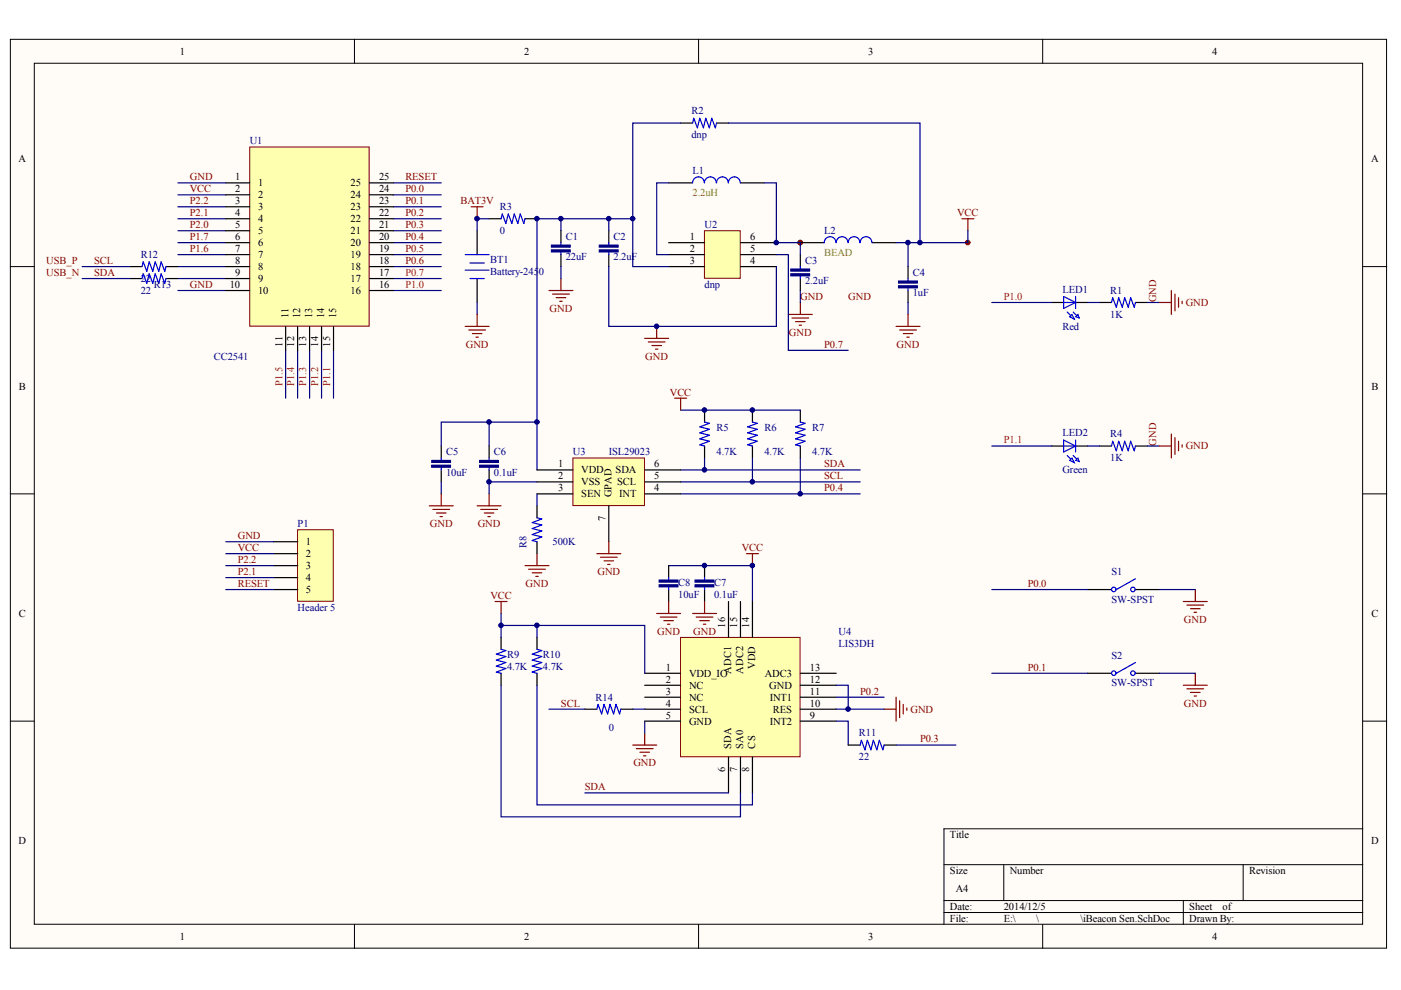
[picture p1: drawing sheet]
<svg xmlns="http://www.w3.org/2000/svg" width="297mm" height="210mm" viewBox="0 0 297 210" stroke-linecap="round" stroke-linejoin="round" font-family="sans-serif">
<g fill="#fffcf8" stroke="#000" stroke-width=".21">
<path d="M2.2 8.3h291.8v192.7h-291.8z"/>
<path d="M7.3 13.4h281.6v182.6h-281.6z"/>
</g>
<g fill="none" stroke="#000" stroke-width=".21">
<path d="M75.2 8.3v5.1M148.1 8.3v5.1M221.1 8.3v5.1M2.2 56.5h5.1M289 56.5h5M2.2 104.7h5.1M289 104.7h5M2.2 152.9h5.1M289 152.9h5M289 175.7h-88.9v20.3M75.2 196v5.1M148.1 196v5.1"/>
<path d="M200.1 183.3h88.9M200.1 190.9h88.9M200.1 193.5h88.9M212.8 183.3v7.6M221.1 196v5.1M250.9 190.9v5.1M263.6 183.3v7.6"/>
</g>
<g fill="#000080" stroke="#000080" stroke-width=".21">
<path d="M190.5 59.6h4v.4h-4z"/>
<path d="M190.5 60.6h4v.4h-4z"/>
<circle cx="169.7" cy="51.4" r=".48"/>
</g>
<g fill="none" stroke="#000080" stroke-width=".25">
<path d="M37.7 38.8h10.2M37.7 41.3h10.2M37.7 43.8h10.2M37.7 46.4h10.2M37.7 48.9h10.2M37.7 51.5h10.2M37.7 54h10.2M37.7 56.5h10.2M37.7 59.1h10.2M83.4 46.4h10.2M83.4 51.5h10.2M83.4 54h10.2"/>
<path d="M83.4 56.5h10.2M83.4 59.1h10.2M68.2 74.3v10.1M70.7 74.3v10.1M83.4 61.6h10.2M101.2 64.1v2.6M192.5 64.1v2.6"/>
</g>
<path d="M101.2 48.9v5.1M101.2 59.1v5M192.5 56.5v2.6M192.5 61.6v2.5" fill="none" stroke="#000" stroke-width=".25"/>
<path d="M98.6 57.3h5.1M98.6 54h5.1M99.6 55.8h3.1M99.6 59.1h3.1M192.5 59.1v.5M192.5 61.1v.5" fill="none" stroke="#00f" stroke-width=".25"/>
<g fill="none" stroke="#800000" stroke-width=".25">
<path d="M99.9 43.8h2.5M101.2 43.8v2.6M118.9 59.1v2.5M203.9 46.4h2.6M205.2 46.4v2.5M98.6 69.2h5.1M99.4 70h3.5M100.1 70.7h2.1M100.9 71.5h.5M101.2 66.7v2.5M116.4 61.6h5.1M117.2 62.4h3.5"/>
<path d="M117.9 63.1h2M118.7 63.9h.5M136.7 71.7h5.1M137.5 72.5h3.5M138.2 73.3h2M139 74h.5M139.2 69.2v2.5M167.1 66.7h5.1M167.9 67.4h3.6M168.7 68.2h2M169.4 69h.5M169.7 64.1v2.6"/>
<path d="M190 69.2h5.1M190.7 70h3.6M191.5 70.7h2M192.3 71.5h.5M192.5 66.7v2.5"/>
</g>
<g fill="#800000" stroke="#800000" stroke-width=".21">
<circle cx="169.7" cy="51.4" r=".48"/>
<circle cx="205.2" cy="51.4" r=".49"/>
</g>
<path d="M149.4 48.9h7.5v10.1h-7.5z" fill="#ffffb0" stroke="#800000" stroke-width=".21"/>
<g fill="none" stroke="#000" stroke-width=".25">
<path d="M141.8 38.8h5M144.3 26.1h2.5M151.9 26.1h2.6M157 38.8h5.1M118.9 48.9v2.6M118.9 54v2.5M129.1 48.9v2.6M129.1 54v2.5M141.8 51.5h7.6M141.8 54h7.6M141.8 56.5h7.6M157 51.5h7.6"/>
<path d="M157 54h7.6M157 56.5h7.6M169.7 51.5h5.1M169.7 54v2.5M169.7 59.1v2.5M184.9 51.5h5.1"/>
</g>
<g fill="none" stroke="#00f" stroke-width=".25">
<path d="M146.8 26.1l.3-1 .8 2 .5-2 .7 2 .5-2 .8 2 .5-2 .8 2 .2-1M149.3 38.8a1.24 1.24 0 0 0-1.2-1.3 1.24 1.24 0 0 0-1.3 1.3M151.9 38.8a1.26 1.26 0 0 0-1.3-1.3 1.26 1.26 0 0 0-1.2 1.3M154.4 38.8a1.24 1.24 0 0 0-1.2-1.3 1.24 1.24 0 0 0-1.3 1.3M156.9 38.8a1.26 1.26 0 0 0-1.2-1.3 1.26 1.26 0 0 0-1.3 1.3M118.9 51.5v.5M118.9 53.5v.5M129.1 51.5v.5M129.1 53.5v.5M169.7 56.5v.5M169.7 58.6v.5M177.2 51.5a1.24 1.24 0 0 0-1.2-1.3 1.24 1.24 0 0 0-1.2 1.3"/>
<path d="M179.8 51.5a1.24 1.24 0 0 0-1.3-1.3 1.24 1.24 0 0 0-1.2 1.3M182.3 51.5a1.24 1.24 0 0 0-1.2-1.3 1.24 1.24 0 0 0-1.3 1.3M184.9 51.5a1.24 1.24 0 0 0-1.3-1.3 1.24 1.24 0 0 0-1.2 1.3"/>
</g>
<g fill="#000080" stroke="#000080" stroke-width=".21">
<path d="M127 52h4.1v.4h-4.1z"/>
<path d="M127 53h4.1v.4h-4.1z"/>
<path d="M167.7 57h4v.5h-4z"/>
<path d="M167.7 58h4v.5h-4z"/>
<path d="M116.9 52h4v.4h-4z"/>
<path d="M116.9 53h4v.4h-4z"/>
</g>
<path d="M141.8 38.8h-2.6v15.2h2.6M144.3 26.1h-10.1v20.3M154.5 26.1h40.6v25.4M162.1 38.8h2.5v12.7h5.1v2.5M118.9 48.9v-2.5h15.3v10.1h7.6M118.9 56.5v2.6M129.1 56.5v12.7h35.5v-12.7M129.1 46.4v2.5M164.6 54h2.5v20.3h12.7M192.5 51.5v5M205.2 48.9v2.6h-15.2M169.7 61.6v2.5" fill="none" stroke="#000080" stroke-width=".25"/>
<path d="M63.1 112.3h7.6v15.2h-7.6z" fill="#ffffb0" stroke="#800000" stroke-width=".21"/>
<path d="M223 64.1h2.5M228 64.1h2.6M58 114.9h5.1M58 117.4h5.1M58 119.9h5.1M58 122.5h5.1M58 125h5.1" fill="none" stroke="#000" stroke-width=".25"/>
<g fill="none" stroke="#000080" stroke-width=".25">
<path d="M83.4 38.8h10.2M83.4 48.9h10.2M83.4 43.8h10.2M83.4 41.3h10.2M37.7 61.6h10.2M60.6 74.3v10.1M63.1 74.3v10.1M65.6 74.3v10.1M47.9 114.9h10.1M47.9 117.4h10.1M47.9 119.9h10.1M47.9 122.5h10.1"/>
<path d="M47.9 125h10.1"/>
</g>
<path d="M225.5 62.9l2.5 1.2-2.5 1.3zM225.5 64.1h2.5M226.3 66.2l1.5 1.5M227.5 66.2l1.3 1.2M228 62.9v2.5" fill="none" stroke="#00f" stroke-width=".25"/>
<g fill="#c0c0c0" stroke="#00f" stroke-width=".21">
<path d="M226.8 67.2l.5-.5 .5 1z"/>
<path d="M228 67.2l.6-.5 .2 .7z"/>
</g>
<g fill="none" stroke="#000" stroke-width=".25">
<path d="M103.7 46.4h2.5M111.3 46.4h2.6M233.1 64.1h2.6M240.7 64.1h2.6M93.6 94.6v2.5M93.6 99.6v2.6M103.7 94.6v2.5M103.7 99.6v2.6M149.4 87v2.5M149.4 94.6v2.5M159.5 87v2.5M159.5 94.6v2.5"/>
<path d="M169.7 87v2.5M169.7 94.6v2.5M113.9 107.2v2.6M113.9 114.9v2.5M149.4 119.9v2.6M149.4 125v2.5M230.6 125h5.1M240.7 125h5.1"/>
</g>
<g fill="none" stroke="#00f" stroke-width=".25">
<path d="M106.2 46.4l.3-1 .8 2 .5-2 .7 2 .5-2 .8 2 .5-2 .8 2 .2-1M235.7 64.1l.2-1 .8 2 .5-2 .7 2 .6-2 .7 2 .5-2 .8 2 .2-1M93.6 97.1v.5M93.6 99.1v.5M103.7 97.1v.5M103.7 99.1v.5M149.4 89.5l1 .2-2 .8 2 .5-2 .8 2 .5-2 .7 2 .6-2 .7 1 .3M159.5 89.5l1 .2-2 .8 2 .5-2 .8 2 .5-2 .7 2 .6-2 .7 1 .3M169.7 89.5l1 .2-2 .8 2 .5-2 .8 2 .5-2 .7 2 .6-2 .7 1 .3M113.9 109.8l1 .2-2.1 .8 2.1 .5-2.1 .8 2.1 .5-2.1 .7 2.1 .5-2.1 .8 1.1 .3M149.4 122.5v.5M149.4 124.5v.5"/>
<path d="M240.7 122.7l-4 2.3"/>
<circle cx="236.1" cy="125" r=".48"/>
<circle cx="240.2" cy="125" r=".48"/>
</g>
<g fill="none" stroke="#000080" stroke-width=".25">
<path d="M103.7 46.4h-2.5v2.5M210.3 64.1h12.7M230.6 64.1h2.5M243.3 64.1h2.5M93.6 94.6v-5.1h20.3v10.1M103.7 89.5v5.1M144.3 87h25.4M144.3 99.6h38.1M149.4 97.1v2.5M159.5 97.1v5.1M169.7 97.1v7.6M93.6 102.2v2.5"/>
<path d="M113.9 102.2h-10.2v2.5M113.9 104.7v2.5M141.8 119.9h17.7v7.6M144.3 102.2h38.1M144.3 104.7h38.1M210.3 125h20.3M245.8 125h7.6M136.7 152.9v2.5"/>
</g>
<g fill="none" stroke="#800000" stroke-width=".25">
<path d="M245.8 64.1h2.5M248.3 61.6v5.1M249.1 62.4v3.5M249.9 63.1v2M250.6 63.9v.5M143 84.4h2.6M144.3 84.4v2.6M91 107.2h5.1M91.8 108h3.5M92.5 108.8h2.1M93.3 109.5h.5M93.6 104.7v2.5"/>
<path d="M101.2 107.2h5M101.9 108h3.6M102.7 108.8h2M103.4 109.5h.6M103.7 104.7v2.5M111.3 119.9h5.1M113.9 117.4v2.5M158.3 117.4h2.5M159.5 117.4v2.5M112.1 120.7h3.5M112.8 121.4h2.1M113.6 122.2h.5"/>
<path d="M146.8 130.1h5.1M147.6 130.8h3.6M148.4 131.6h2M149.1 132.4h.5M149.4 127.5v2.6M250.9 127.5h5.1M251.6 128.3h3.6M252.4 129.1h2M253.2 129.8h.5M253.4 125v2.5M134.2 158h5M134.9 158.7h3.6"/>
<path d="M135.7 159.5h2M136.7 155.4v2.6M136.4 160.3h.5"/>
</g>
<g fill="#000080" stroke="#000080" stroke-width=".21">
<path d="M101.7 97.6h4v.5h-4z"/>
<path d="M101.7 98.6h4v.5h-4z"/>
<path d="M91.5 97.6h4v.5h-4z"/>
<path d="M91.5 98.6h4v.5h-4z"/>
<path d="M147.4 123h4v.4h-4z"/>
<path d="M147.4 124h4v.4h-4z"/>
</g>
<path d="M144.3 135.1h25.3v25.4h-25.3z" fill="#ffffb0" stroke="#800000" stroke-width=".21"/>
<g fill="none" stroke="#000" stroke-width=".25">
<path d="M141.8 119.9v2.6M106.2 135.1v2.6M113.9 135.1v2.6M141.8 125v2.5M154.5 127.5v7.6M157 127.5v7.6M159.5 127.5v7.6M106.2 142.8v2.5M113.9 142.8v2.5M136.7 142.8h7.6M136.7 145.3h7.6M136.7 147.8h7.6"/>
<path d="M136.7 150.4h7.6M136.7 152.9h7.6M169.7 142.8h7.6M169.7 145.3h7.6M169.7 147.8h7.6M169.7 150.4h7.6M169.7 152.9h7.6M154.5 160.5v7.6M157 160.5v7.6M159.5 160.5v7.6"/>
</g>
<path d="M106.2 137.7l1.1 .2-2.1 .8 2.1 .5-2.1 .8 2.1 .5-2.1 .7 2.1 .5-2.1 .8 1 .3M113.9 137.7l1 .2-2.1 .8 2.1 .5-2.1 .8 2.1 .5-2.1 .7 2.1 .5-2.1 .8 1.1 .3M141.8 122.5v.5M141.8 124.5v.5" fill="none" stroke="#00f" stroke-width=".25"/>
<path d="M105 127.5h2.5M106.2 127.5v2.6M139.2 130.1h5.1M140 130.8h3.5M140.8 131.6h2M141.5 132.4h.5M141.8 127.5v2.6M187.4 150.4h2.6M190 147.8v5.1M190.7 148.6v3.5M191.5 149.3v2.1M192.3 150.1v.5" fill="none" stroke="#800000" stroke-width=".25"/>
<path d="M106.2 132.6h30.5v10.2M106.2 130.1v5M113.9 132.6v2.5M177.3 145.3h2.5v5.1M177.3 152.9h2.5v5.1M177.3 150.4h10.1M177.3 147.8h10.1" fill="none" stroke="#000080" stroke-width=".25"/>
<g fill="#000080" stroke="#000080" stroke-width=".21">
<path d="M139.7 123h4v.4h-4z"/>
<path d="M139.7 124h4v.4h-4z"/>
</g>
<path d="M52.9 31.2h25.4v38h-25.4z" fill="#ffffb0" stroke="#800000" stroke-width=".21"/>
<g fill="none" stroke="#000" stroke-width=".25">
<path d="M47.9 38.8h5M78.3 38.8h5.1M47.9 41.3h5M47.9 43.8h5M47.9 46.4h5M47.9 48.9h5M47.9 51.5h5M47.9 54h5M47.9 56.5h5M47.9 59.1h5M78.3 41.3h5.1M78.3 43.8h5.1"/>
<path d="M78.3 46.4h5.1M78.3 48.9h5.1M78.3 51.5h5.1M78.3 54h5.1M78.3 56.5h5.1M78.3 59.1h5.1M47.9 61.6h5M60.6 69.2v5.1M63.1 69.2v5.1M65.6 69.2v5.1M68.2 69.2v5.1M70.7 69.2v5.1"/>
<path d="M78.3 61.6h5.1M223 94.6h2.5M228 94.6h2.6"/>
</g>
<path d="M225.5 93.3l2.5 1.3-2.5 1.2zM225.5 94.6h2.5M226.3 96.6l1.5 1.5M227.5 96.6l1.3 1.3M228 93.3v2.5" fill="none" stroke="#00f" stroke-width=".25"/>
<g fill="#c0c0c0" stroke="#00f" stroke-width=".21">
<path d="M226.8 97.6l.5-.5 .5 1z"/>
<path d="M228 97.6l.6-.5 .2 .8z"/>
</g>
<path d="M233.1 94.6h2.6M240.7 94.6h2.6M230.6 142.8h5.1M240.7 142.8h5.1" fill="none" stroke="#000" stroke-width=".25"/>
<g fill="none" stroke="#00f" stroke-width=".25">
<path d="M235.7 94.6l.2-1 .8 2 .5-2 .7 2 .6-2 .7 2 .5-2 .8 2 .2-1M240.7 140.5l-4 2.3"/>
<circle cx="236.1" cy="142.7" r=".48"/>
<circle cx="240.2" cy="142.7" r=".48"/>
</g>
<path d="M210.3 94.6h12.7M230.6 94.6h2.5M243.3 94.6h2.5M106.2 145.3v27.9h50.8v-5.1M113.9 145.3v25.4h45.6v-2.6M210.3 142.8h20.3M245.8 142.8h7.6M124 168.1h30.5" fill="none" stroke="#000080" stroke-width=".25"/>
<path d="M245.8 94.6h2.5M248.3 92v5.1M249.1 92.8v3.5M249.9 93.6v2M250.6 94.3v.5M250.9 145.3h5.1M251.6 146.1h3.6M252.4 146.8h2M253.2 147.6h.5M253.4 142.8v2.5" fill="none" stroke="#800000" stroke-width=".25"/>
<path d="M121.5 97.1h15.1v10.1h-15.1z" fill="#ffffb0" stroke="#800000" stroke-width=".21"/>
<g fill="none" stroke="#000" stroke-width=".25">
<path d="M27.6 56.5h2.5M27.6 59.1h2.5M35.2 56.5h2.5M35.2 59.1h2.5M113.9 99.6h7.6M136.7 99.6h7.6M113.9 102.2h7.6M113.9 104.7h7.6M129.1 107.2v7.7M136.7 102.2h7.6M136.7 104.7h7.6M124 150.4h2.5"/>
<path d="M131.6 150.4h2.6M179.8 158h2.6M187.4 158h2.6"/>
</g>
<path d="M126.5 117.4h5.1M127.3 118.2h3.6M128.1 118.9h2M128.8 119.7h.5M129.1 114.9v2.5" fill="none" stroke="#800000" stroke-width=".25"/>
<path d="M17.4 56.5h10.2M17.4 59.1h10.2M118.9 46.4h-5v43.1M116.4 150.4h7.6M134.2 150.4h2.5M190 158h12.7" fill="none" stroke="#000080" stroke-width=".25"/>
<path d="M30.1 56.5l.3-1 .7 2 .5-2 .8 2 .5-2 .8 2 .5-2 .7 2 .3-1M30.1 59.1l.3-1.1 .7 2.1 .5-2.1 .8 2.1 .5-2.1 .8 2.1 .5-2.1 .7 2.1 .3-1M126.5 150.4l.3-1.1 .8 2.1 .5-2.1 .7 2.1 .5-2.1 .8 2.1 .5-2.1 .8 2.1 .2-1M182.4 158l.2-1 .8 2 .5-2 .8 2 .5-2 .7 2 .5-2 .8 2 .2-1" fill="none" stroke="#00f" stroke-width=".25"/>
<g fill="#000080" stroke="#000080" stroke-width=".21">
<circle cx="101.1" cy="46.4" r=".49"/>
<circle cx="103.7" cy="102.1" r=".48"/>
<circle cx="103.7" cy="89.5" r=".48"/>
<circle cx="106.2" cy="132.6" r=".48"/>
<circle cx="113.8" cy="132.6" r=".48"/>
<circle cx="113.8" cy="89.5" r=".48"/>
<circle cx="113.8" cy="46.4" r=".48"/>
<circle cx="118.9" cy="46.4" r=".48"/>
<circle cx="129.1" cy="46.4" r=".48"/>
<circle cx="134.1" cy="46.4" r=".48"/>
<circle cx="139.2" cy="69.2" r=".48"/>
<circle cx="149.4" cy="119.9" r=".48"/>
<circle cx="149.4" cy="99.6" r=".48"/>
<circle cx="149.4" cy="86.9" r=".48"/>
<circle cx="159.5" cy="119.9" r=".48"/>
<circle cx="159.5" cy="102.1" r=".48"/>
<circle cx="159.5" cy="86.9" r=".48"/>
<circle cx="164.6" cy="51.4" r=".48"/>
<circle cx="169.7" cy="104.7" r=".48"/>
<circle cx="179.8" cy="150.3" r=".48"/>
<circle cx="192.5" cy="51.4" r=".48"/>
<circle cx="195" cy="51.4" r=".48"/>
</g>
<g font-size="2.2">
<text x="38.2" y="11.6">1</text>
<text x="111.1" y="11.6">2</text>
<text x="184.1" y="11.6">3</text>
<text x="257" y="11.6">4</text>
<text x="3.9" y="34.4">A</text>
<text x="290.7" y="34.4">A</text>
<text x="49.8" y="38.2">1</text>
<text x="49.8" y="40.8">2</text>
<text x="54.7" y="39.5">1</text>
<text x="74.3" y="39.5">25</text>
<text x="80.4" y="40.8">24</text>
<text x="80.4" y="38.2">25</text>
<text x="49.8" y="43.3">3</text>
<text x="49.8" y="45.8">4</text>
<text x="54.7" y="42">2</text>
<text x="54.7" y="44.6">3</text>
<text x="54.7" y="47.1">4</text>
<text x="74.3" y="47.1">22</text>
<text x="74.3" y="44.6">23</text>
<text x="74.3" y="42">24</text>
<text x="80.4" y="45.8">22</text>
<text x="80.4" y="43.3">23</text>
<text x="49.8" y="48.4">5</text>
<text x="49.8" y="50.9">6</text>
<text x="49.8" y="53.4">7</text>
<text x="54.7" y="49.6">5</text>
<text x="54.7" y="52.2">6</text>
<text x="74.3" y="52.2">20</text>
<text x="74.3" y="49.6">21</text>
<text x="80.4" y="53.4">19</text>
<text x="80.4" y="50.9">20</text>
<text x="80.4" y="48.4">21</text>
<text x="146.3" y="50.9">1</text>
<text x="146.3" y="53.4">2</text>
<text x="159" y="53.4">5</text>
<text x="159" y="50.9">6</text>
<text x="49.8" y="56">8</text>
<text x="49.8" y="58.5">9</text>
<text x="54.7" y="54.7">7</text>
<text x="54.7" y="57.2">8</text>
<text x="54.7" y="59.8">9</text>
<text x="74.3" y="59.8">17</text>
<text x="74.3" y="57.2">18</text>
<text x="74.3" y="54.7">19</text>
<text x="80.4" y="58.5">17</text>
<text x="80.4" y="56">18</text>
<text x="146.3" y="56">3</text>
<text x="159" y="56">4</text>
<text x="48.7" y="61">10</text>
<text x="54.7" y="62.3">10</text>
<text x="74.3" y="62.3">16</text>
<text x="80.4" y="61">16</text>
<text x="61.1" y="67.4" transform="rotate(-90 61.1 67.4)">11</text>
<text x="63.7" y="67.4" transform="rotate(-90 63.7 67.4)">12</text>
<text x="66.2" y="67.4" transform="rotate(-90 66.2 67.4)">13</text>
<text x="68.7" y="67.4" transform="rotate(-90 68.7 67.4)">14</text>
<text x="71.3" y="67.4" transform="rotate(-90 71.3 67.4)">15</text>
<text x="59.9" y="73.5" transform="rotate(-90 59.9 73.5)">11</text>
<text x="62.4" y="73.5" transform="rotate(-90 62.4 73.5)">12</text>
<text x="64.9" y="73.5" transform="rotate(-90 64.9 73.5)">13</text>
<text x="67.5" y="73.5" transform="rotate(-90 67.5 73.5)">14</text>
<text x="70" y="73.5" transform="rotate(-90 70 73.5)">15</text>
<text x="4" y="82.6">B</text>
<text x="290.8" y="82.6">B</text>
<text x="118.3" y="99.1">1</text>
<text x="118.3" y="101.6">2</text>
<text x="123.2" y="100.4">VDD</text>
<text x="130.5" y="100.4">SDA</text>
<text x="138.7" y="101.6">5</text>
<text x="138.7" y="99.1">6</text>
<text x="118.3" y="104.2">3</text>
<text x="123.2" y="102.9">VSS</text>
<text x="123.2" y="105.4">SEN</text>
<text x="129.6" y="105.5" transform="rotate(-90 129.6 105.5)">GPAD</text>
<text x="130.9" y="102.9">SCL</text>
<text x="131.3" y="105.4">INT</text>
<text x="138.7" y="104.2">4</text>
<text x="128.4" y="110.4" transform="rotate(-90 128.4 110.4)">7</text>
<text x="64.9" y="115.6">1</text>
<text x="64.9" y="118.1">2</text>
<text x="64.9" y="120.6">3</text>
<text x="64.9" y="123.2">4</text>
<text x="64.9" y="125.7">5</text>
<text x="4" y="130.8">C</text>
<text x="290.8" y="130.8">C</text>
<text x="153.8" y="133.1" transform="rotate(-90 153.8 133.1)">16</text>
<text x="156.3" y="133.1" transform="rotate(-90 156.3 133.1)">15</text>
<text x="158.8" y="133.1" transform="rotate(-90 158.8 133.1)">14</text>
<text x="141.2" y="142.2">1</text>
<text x="146.1" y="143.5">VDD_IO</text>
<text x="155" y="142.9" transform="rotate(-90 155 142.9)">ADC1</text>
<text x="157.6" y="142.9" transform="rotate(-90 157.6 142.9)">ADC2</text>
<text x="160.1" y="141.9" transform="rotate(-90 160.1 141.9)">VDD</text>
<text x="162.2" y="143.5">ADC3</text>
<text x="171.7" y="142.2">13</text>
<text x="141.2" y="144.7">2</text>
<text x="141.2" y="147.3">3</text>
<text x="141.2" y="149.8">4</text>
<text x="146.1" y="146">NC</text>
<text x="146.1" y="148.5">NC</text>
<text x="163.1" y="146">GND</text>
<text x="163.2" y="148.5">INT1</text>
<text x="171.7" y="144.7">12</text>
<text x="171.7" y="147.3">11</text>
<text x="171.7" y="149.8">10</text>
<text x="141.2" y="152.4">5</text>
<text x="146.1" y="151.1">SCL</text>
<text x="146.1" y="153.6">GND</text>
<text x="163.2" y="153.6">INT2</text>
<text x="163.8" y="151.1">RES</text>
<text x="171.7" y="152.4">9</text>
<text x="155" y="158.7" transform="rotate(-90 155 158.7)">SDA</text>
<text x="157.6" y="158.7" transform="rotate(-90 157.6 158.7)">SA0</text>
<text x="160.1" y="158.7" transform="rotate(-90 160.1 158.7)">CS</text>
<text x="153.8" y="163.7" transform="rotate(-90 153.8 163.7)">6</text>
<text x="156.3" y="163.7" transform="rotate(-90 156.3 163.7)">7</text>
<text x="158.8" y="163.7" transform="rotate(-90 158.8 163.7)">8</text>
<text x="3.9" y="179">D</text>
<text x="201.4" y="177.7">Title</text>
<text x="290.7" y="179">D</text>
<text x="201.4" y="185.3">Size</text>
<text x="214.1" y="185.3">Number</text>
<text x="264.8" y="185.3">Revision</text>
<text x="202.7" y="189.1">A4</text>
<text x="201.4" y="192.9">Date:</text>
<text x="201.4" y="195.5">File:</text>
<text x="212.8" y="192.9">2014/12/5</text>
<text x="212.8" y="195.5">E:\</text>
<text x="219.7" y="195.5">\</text>
<text x="229.1" y="195.5">\iBeacon Sen.SchDoc</text>
<text x="252.2" y="192.9">Sheet</text>
<text x="252.2" y="195.5">Drawn By:</text>
<text x="259.2" y="192.9">of</text>
<text x="38.2" y="199.3">1</text>
<text x="111.1" y="199.3">2</text>
<text x="184.1" y="199.3">3</text>
<text x="257" y="199.3">4</text>
</g>
<g font-size="2.2" fill="#000080">
<text x="146.6" y="24.3">R2</text>
<text x="146.6" y="29.3">dnp</text>
<text x="52.9" y="30.6">U1</text>
<text x="146.8" y="37">L1</text>
<text x="106" y="44.6">R3</text>
<text x="106" y="49.6">0</text>
<text x="119.9" y="50.9">C1</text>
<text x="130.1" y="50.9">C2</text>
<text x="149.4" y="48.4">U2</text>
<text x="174.8" y="49.6">L2</text>
<text x="29.9" y="54.7">R12</text>
<text x="29.9" y="59.8">22</text>
<text x="104" y="55.7">BT1</text>
<text x="104" y="58.3">Battery-245</text>
<text x="114.3" y="58.3">0</text>
<text x="119.9" y="55.2">22uF</text>
<text x="130.1" y="55.2">2.2uF</text>
<text x="170.7" y="56">C3</text>
<text x="193.5" y="58.5">C4</text>
<text x="29.9" y="62.3">22</text>
<text x="32.6" y="61">R13</text>
<text x="149.4" y="61">dnp</text>
<text x="170.7" y="60.3">2.2uF</text>
<text x="193.5" y="62.8">1uF</text>
<text x="225.3" y="62.1">LED1</text>
<text x="235.4" y="62.3">R1</text>
<text x="225.3" y="69.9">Red</text>
<text x="235.4" y="67.4">1K</text>
<text x="45.3" y="76.3">CC2541</text>
<text x="151.9" y="91.5">R5</text>
<text x="162.1" y="91.5">R6</text>
<text x="172.2" y="91.5">R7</text>
<text x="225.3" y="92.5">LED2</text>
<text x="235.4" y="92.8">R4</text>
<text x="94.6" y="96.6">C5</text>
<text x="94.6" y="100.9">10uF</text>
<text x="104.7" y="96.6">C6</text>
<text x="104.7" y="100.9">0.1uF</text>
<text x="121.5" y="96.6">U3</text>
<text x="129.1" y="96.6">ISL29023</text>
<text x="151.9" y="96.6">4.7K</text>
<text x="162.1" y="96.6">4.7K</text>
<text x="172.2" y="96.6">4.7K</text>
<text x="225.3" y="100.4">Green</text>
<text x="235.4" y="97.8">1K</text>
<text x="63.1" y="111.8">P1</text>
<text x="111.6" y="116.1" transform="rotate(-90 111.6 116.1)">R8</text>
<text x="117.2" y="115.6">500K</text>
<text x="143.8" y="124.2">C8</text>
<text x="151.4" y="124.2">C7</text>
<text x="235.7" y="121.9">S1</text>
<text x="63.1" y="129.5">Header 5</text>
<text x="143.8" y="126.7">10uF</text>
<text x="151.4" y="126.7">0.1uF</text>
<text x="235.7" y="127.7">SW-SPST</text>
<text x="177.8" y="134.6">U4</text>
<text x="177.8" y="137.1">LIS3DH</text>
<text x="107.5" y="139.4">R9</text>
<text x="107.5" y="142">4.7K</text>
<text x="115.1" y="139.4">R10</text>
<text x="115.1" y="142">4.7K</text>
<text x="235.7" y="139.7">S2</text>
<text x="126.3" y="148.5">R14</text>
<text x="235.7" y="145.5">SW-SPST</text>
<text x="129.1" y="154.9">0</text>
<text x="182.1" y="156.2">R11</text>
<text x="182.1" y="161.2">22</text>
</g>
<g font-size="2.2" fill="#800000">
<text x="40.3" y="38.2">GND</text>
<text x="40.3" y="40.8">VCC</text>
<text x="85.9" y="40.8">P0.0</text>
<text x="85.9" y="38.2">RESET</text>
<text x="40.3" y="45.8">P2.1</text>
<text x="40.3" y="43.3">P2.2</text>
<text x="85.9" y="45.8">P0.2</text>
<text x="85.9" y="43.3">P0.1</text>
<text x="97.7" y="43.3">BAT3V</text>
<text x="203" y="45.8">VCC</text>
<text x="40.3" y="53.4">P1.6</text>
<text x="40.3" y="48.4">P2.0</text>
<text x="40.3" y="50.9">P1.7</text>
<text x="85.9" y="53.4">P0.5</text>
<text x="85.9" y="50.9">P0.4</text>
<text x="85.9" y="48.4">P0.3</text>
<text x="9.8" y="58.5">USB_N</text>
<text x="9.8" y="56">USB_P</text>
<text x="20" y="56">SCL</text>
<text x="20" y="58.5">SDA</text>
<text x="85.9" y="56">P0.6</text>
<text x="40.3" y="61">GND</text>
<text x="169.7" y="63.6">GND</text>
<text x="179.8" y="63.6">GND</text>
<text x="245.1" y="64.1" transform="rotate(-90 245.1 64.1)">GND</text>
<text x="251.4" y="64.9">GND</text>
<text x="116.5" y="66.1">GND</text>
<text x="167.3" y="71.2">GND</text>
<text x="98.8" y="73.7">GND</text>
<text x="136.8" y="76.3">GND</text>
<text x="174.8" y="73.7">P0.7</text>
<text x="190.1" y="73.7">GND</text>
<text x="142" y="83.9">VCC</text>
<text x="245.1" y="94.6" transform="rotate(-90 245.1 94.6)">GND</text>
<text x="251.4" y="95.3">GND</text>
<text x="174.8" y="99.1">SDA</text>
<text x="174.8" y="101.6">SCL</text>
<text x="174.8" y="104.2">P0.4</text>
<text x="91.1" y="111.8">GND</text>
<text x="101.3" y="111.8">GND</text>
<text x="50.4" y="114.3">GND</text>
<text x="50.4" y="116.8">VCC</text>
<text x="50.4" y="119.4">P2.2</text>
<text x="157.3" y="116.8">VCC</text>
<text x="50.4" y="121.9">P2.1</text>
<text x="50.4" y="124.5">RESET</text>
<text x="111.4" y="124.5">GND</text>
<text x="126.7" y="121.9">GND</text>
<text x="217.9" y="124.5">P0.0</text>
<text x="104" y="127">VCC</text>
<text x="139.4" y="134.6">GND</text>
<text x="147" y="134.6">GND</text>
<text x="251" y="132.1">GND</text>
<text x="217.9" y="142.2">P0.1</text>
<text x="118.9" y="149.8">SCL</text>
<text x="182.4" y="147.3">P0.2</text>
<text x="251" y="149.8">GND</text>
<text x="193" y="151.1">GND</text>
<text x="195.1" y="157.4">P0.3</text>
<text x="124" y="167.6">SDA</text>
<text x="134.3" y="162.5">GND</text>
</g>
<g font-size="2.2" fill="#808000">
<text x="146.8" y="41.5">2.2uH</text>
<text x="174.8" y="54.2">BEAD</text>
</g>
<g font-size="2.2" fill="#f00">
<text x="85.9" y="58.5">P0.7</text>
<text x="85.9" y="61">P1.0</text>
<text x="212.8" y="63.6">P1.0</text>
<text x="59.9" y="81.9" transform="rotate(-90 59.9 81.9)">P1.5</text>
<text x="62.4" y="81.9" transform="rotate(-90 62.4 81.9)">P1.4</text>
<text x="64.9" y="81.9" transform="rotate(-90 64.9 81.9)">P1.3</text>
<text x="67.5" y="81.9" transform="rotate(-90 67.5 81.9)">P1.2</text>
<text x="70" y="81.9" transform="rotate(-90 70 81.9)">P1.1</text>
<text x="212.8" y="94">P1.1</text>
</g>
</svg>
